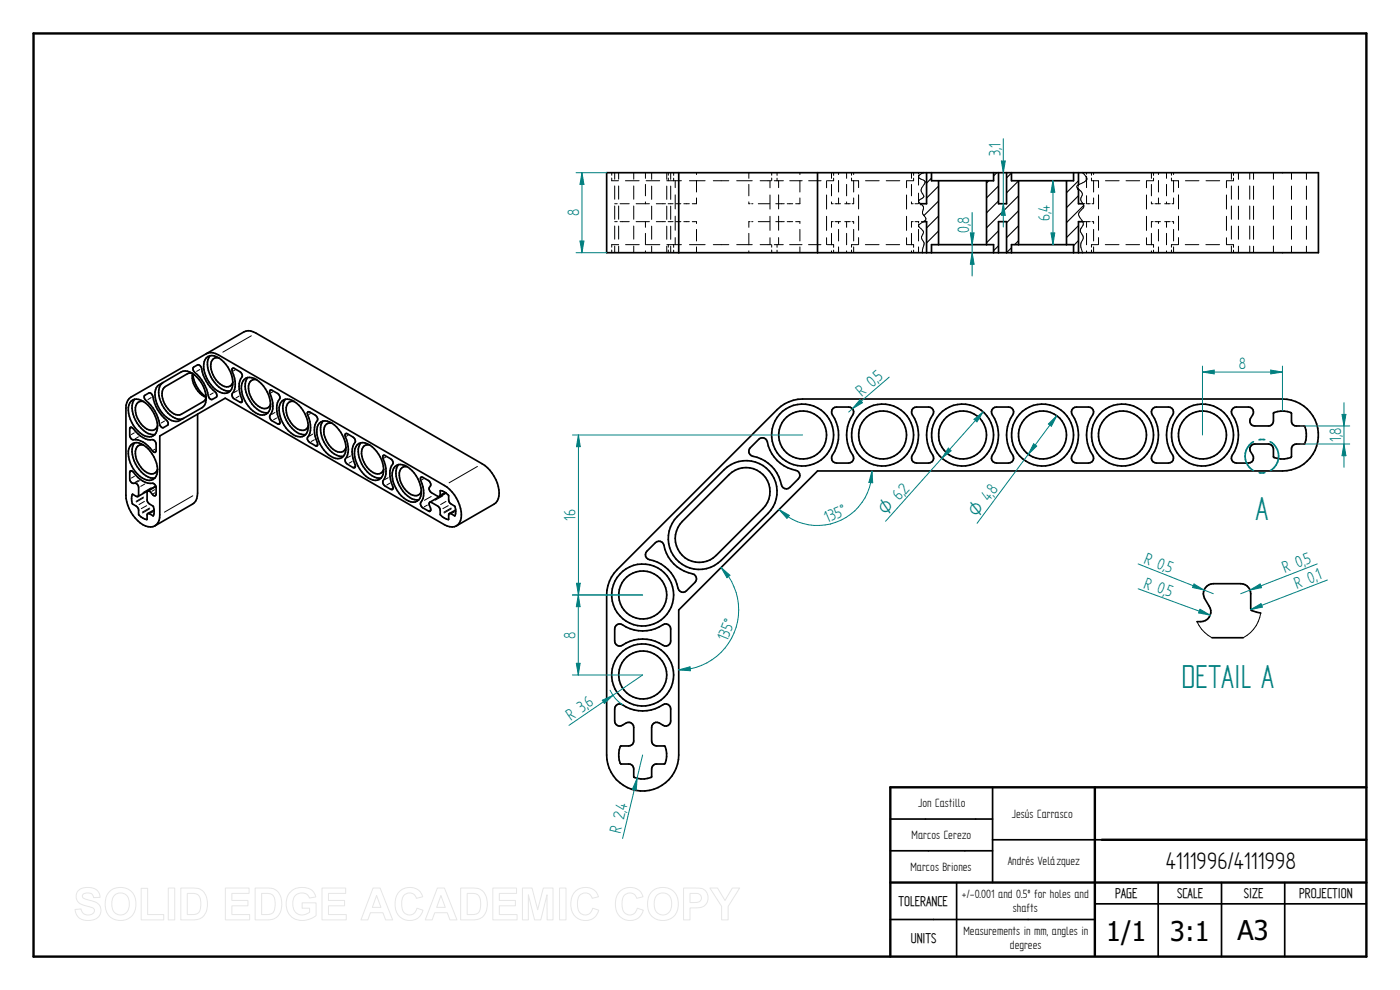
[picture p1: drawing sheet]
<svg xmlns="http://www.w3.org/2000/svg" width="420mm" height="297mm" viewBox="0 0 420 297" stroke-linecap="round" stroke-linejoin="round" font-family="sans-serif">
<path d="M10.1 10h400v277h-400zM328.6 236.2v50.5M410.1 236.2h-142.9v50.8M330.7 252h79.4M267.2 264.8h142.9" fill="none" stroke="#000" stroke-width=".72"/>
<g fill="none" stroke="#000" stroke-width=".51">
<path d="M182.1 51.8h213.6v24h-213.6zM203.7 51.8v24M245.4 51.8v24M278.1 51.8v9.3h-1.8M279.6 51.8v2.4h18.6v-2.4M281.7 54.2v19.2M296.1 54.2v19.2M302.1 51.8v9.3h-2.4v-9.3M303.6 51.8v2.4h18.6v-2.4M305.7 54.2v19.2M320.1 54.2v19.2M323.7 51.8v3.7"/>
<path d="M323.7 56.7v4.4h1.3M326.1 53.4v.5M277.2 66.5h.9v9.3M279.6 75.8v-2.4h18.6v2.4M302.1 75.8v-9.3h-2.4v9.3M303.6 75.8v-2.4h18.6v2.4M324.9 66.5h-1.2v9.3M40.4 119.8a5.8 5.8 0 0 0 .3 6.3 7.4 7.4 0 0 0 5.2 4.3h.6M43.5 118.6l1.2-.7a1.07 1.07 0 0 1 1.2 1.1 12 12 0 0 0 4.3 7.3 .92 .92 0 0 1 .1 1.3l-1.2 .7a1.07 1.07 0 0 1-1.2-1.1 12 12 0 0 0-4.4-7.3 .92 .92 0 0 1 0-1.3zM47.3 115.8l7.1-4.2a4.7 4.7 0 0 1 5.4 2.3 8 8 0 0 1 1.7 7.6l-.9 .8-6.6 3.9a3.6 3.6 0 0 1-4-1 8.9 8.9 0 0 1-3.3-8.3zM48.9 114.8a4.6 4.6 0 0 0-.7 5.8 7.8 7.8 0 0 0 5.7 5.2l1.2-.3M57.6 112l-1.4 .1-6.6 3.9a4.1 4.1 0 0 0-.2 5.2 5.3 5.3 0 0 0 4.5 3.3l7.1-4 .9-1.2"/>
<path d="M57.8 112.1a7 7 0 0 0 4.1 7.1M57.8 112.1a10.1 10.1 0 0 0 4.1 7M58.1 110.2l1.2-.7a1.12 1.12 0 0 1 1.2 1.1 12.1 12.1 0 0 0 4.3 7.3l.3 1.1-1.4 .8a1.07 1.07 0 0 1-1.2-1.1 12.1 12.1 0 0 0-4.3-7.2 .98 .98 0 0 1-.1-1.3zM61.9 106.1l-22.6 13.1a3.6 3.6 0 0 0-1.5 3.3v26.1a10.4 10.4 0 0 0 6.6 9.4l.8 .1 1.3-.3M61.9 106.1l11.3-6.5a3.4 3.4 0 0 1 3.6 .3l67.9 39.2a10.4 10.4 0 0 1 4.9 10.5l-.8 1.2-.5 .5-11.3 6.5M61.9 106.1a3.5 3.5 0 0 1 3.6 .4l67.9 39.2a10.5 10.5 0 0 1 4.8 10.5l-.3 .6-.9 1M61.9 107.4a2.87 2.87 0 0 1 3.8 0 8.5 8.5 0 0 1 3.8 9.4 2.68 2.68 0 0 1-4.2 .5 9.3 9.3 0 0 1-4-8.8zM63 106.8a6 6 0 0 0 .3 6.2M63.3 113a6.7 6.7 0 0 0 5.8 4.3M65.6 107.4a2 2 0 0 0-2.4 2.6 6.8 6.8 0 0 0 4.8 6.1 1.74 1.74 0 0 0 1.9-1.4M69.8 110.5h.5l2 1.3a1.23 1.23 0 0 1-.1 1.9 8.1 8.1 0 0 0 .5 6.4l-.2 .6h-.5l-1.7-1-.5-.6a1.21 1.21 0 0 1 .3-1.5 8 8 0 0 0-.5-6.5zM73.3 113.9a3.2 3.2 0 0 1 4.4 .6 8.9 8.9 0 0 1 3.3 8.3 2.62 2.62 0 0 1-4.3 1 9.1 9.1 0 0 1-4.1-8.8z"/>
<path d="M74.3 113.3a5.9 5.9 0 0 0 .3 6.3 7.2 7.2 0 0 0 5.2 4.3l.6-.1M77 113.9a2.04 2.04 0 0 0-2.4 2.6 6.7 6.7 0 0 0 4.7 6.1 1.74 1.74 0 0 0 1.9-1.4M81.1 117.1h.5l1.7 1 .6 .6a1.18 1.18 0 0 1-.3 1.5 7.9 7.9 0 0 0 .4 6.5l-.1 .6-.6-.1-1.7-1-.5-.6a1.18 1.18 0 0 1 .3-1.5 7.8 7.8 0 0 0-.5-6.5zM85.7 119.8a5.8 5.8 0 0 0 .2 6.3 7.4 7.4 0 0 0 5.2 4.3h.6M39 128.4l.2-.2a1.81 1.81 0 0 1 1.5 1.3 6 6 0 0 0 5.3 2.5l.6 .5 .3 .7v2l-.3 .5h-.3a11.7 11.7 0 0 0-4.9-3.7l-.7-.1a1.28 1.28 0 0 1-1.8-1.3zM39.3 120.4a2.89 2.89 0 0 1 3.7 .1 9.1 9.1 0 0 1 4.1 8.8 2.61 2.61 0 0 1-4.4 1.1 9.2 9.2 0 0 1-4-8.9zM40.4 132.9a5.8 5.8 0 0 0 .3 6.3 7.2 7.2 0 0 0 5.2 4.3l.6-.1M43 133.5a2 2 0 0 0-2.4 2.6 6.8 6.8 0 0 0 4.7 6.1 1.75 1.75 0 0 0 2-1.4M43 133.5a2.71 2.71 0 0 0-3.2-.4 2.71 2.71 0 0 0-1.3 3 9.1 9.1 0 0 0 5.6 8 2.67 2.67 0 0 0 3.2-3.3M43 120.4a2.05 2.05 0 0 0-2.4 2.7 6.7 6.7 0 0 0 4.7 6 1.75 1.75 0 0 0 2-1.3M43 133.5a10 10 0 0 1 4.3 7.3M59.3 124.2v23.8a3.8 3.8 0 0 1-1.5 3.3l-11.3 6.5"/>
<path d="M84.6 120.4a2.89 2.89 0 0 1 3.7 .1 9.1 9.1 0 0 1 4 8.8 2.61 2.61 0 0 1-4.3 1.1 9.2 9.2 0 0 1-4.1-8.9zM88.3 120.4a2.05 2.05 0 0 0-2.4 2.7 6.7 6.7 0 0 0 4.7 6 1.75 1.75 0 0 0 1.9-1.3M92.4 123.6h.6l1.6 1 .6 .6a1.21 1.21 0 0 1-.3 1.5 8 8 0 0 0 .4 6.5l-.1 .6-.3 .1-2.2-1.4a1.18 1.18 0 0 1 0-1.9 8.1 8.1 0 0 0-.5-6.4zM95.9 127a2.87 2.87 0 0 1 3.7 0 9.3 9.3 0 0 1 4.1 8.8 2.64 2.64 0 0 1-4.4 1.1 8.5 8.5 0 0 1-3.8-9.4zM97 126.3a6.4 6.4 0 0 0 .7 7.2 6 6 0 0 0 5.4 3.4M99.6 127a2.05 2.05 0 0 0-2.4 2.6 6.8 6.8 0 0 0 4.7 6.1 1.73 1.73 0 0 0 1.9-1.4M103.7 130.1h.6l1.6 1 .6 .6 .2 .8a6 6 0 0 0-.5 5.9l.5 1.3-.2 .6-.3 .1-2.2-1.4-.5-1.1a6 6 0 0 0 .5-5.9l-.5-1.3zM108.3 132.9a6 6 0 0 0 .2 6.3 7.2 7.2 0 0 0 5.2 4.3l.7-.1M110.9 133.5a2 2 0 0 0-2.4 2.6 6.8 6.8 0 0 0 4.7 6.1 1.74 1.74 0 0 0 1.9-1.4M115 136.7h.6l2 1.2a1.23 1.23 0 0 1-.1 1.9 8.1 8.1 0 0 0 .5 6.5v.3l-.4 .3a4.2 4.2 0 0 1-2.6-1.7 1.21 1.21 0 0 1 .3-1.5 8 8 0 0 0-.4-6.5zM119.6 139.4a5.9 5.9 0 0 0 .3 6.3 7.4 7.4 0 0 0 5.2 4.3l.6-.1M225.2 134.4l2.5-2.6a1.51 1.51 0 0 1 2.6 .7 11 11 0 0 0 9 8.8 1.54 1.54 0 0 1 .3 2.4l-2.5 2.5a1.5 1.5 0 0 1-2.6-.7 11.1 11.1 0 0 0-9-8.8 1.47 1.47 0 0 1-.3-2.3z"/>
<path d="M233.2 122.9a11.1 11.1 0 0 1 7.7-3.2h144a10.8 10.8 0 0 1 10.8 10.8 10.8 10.8 0 0 1-10.8 10.8h-139.5l-41.7 41.7v43.5a10.8 10.8 0 0 1-10.8 10.8 10.8 10.8 0 0 1-10.8-10.8v-48a10.9 10.9 0 0 1 3.1-7.6zM250.1 122.5l1-.4h3.6a1.5 1.5 0 0 1 1.2 2.4 11.1 11.1 0 0 0 .2 12.6 1.5 1.5 0 0 1-1.4 1.8h-3.6a1.52 1.52 0 0 1-1.3-2.3 11.1 11.1 0 0 0-.2-12.6l.1-1.1zM274.1 122.5l1-.4h3.6a1.5 1.5 0 0 1 1.2 2.4 11.1 11.1 0 0 0 .3 12.6 1.5 1.5 0 0 1-1.5 1.8h-3.6a1.52 1.52 0 0 1-1.3-2.3 11.1 11.1 0 0 0-.2-12.6l.1-1.1zM298.1 122.5l1-.4h3.6a1.5 1.5 0 0 1 1.2 2.4 11.1 11.1 0 0 0 .3 12.6 1.5 1.5 0 0 1-1.5 1.8h-3.6a1.52 1.52 0 0 1-1.3-2.3 11.1 11.1 0 0 0-.2-12.6l-.1-.6zM322.1 122.5l1-.4h3.6a1.5 1.5 0 0 1 1.2 2.4 11.1 11.1 0 0 0 .3 12.6 1.5 1.5 0 0 1-1.5 1.8h-3.6a1.52 1.52 0 0 1-1.3-2.3 11.1 11.1 0 0 0-.2-12.6v-.6zM346.1 122.5l.9-.4h3.7a1.5 1.5 0 0 1 1.2 2.4 11.1 11.1 0 0 0 .3 12.6 1.5 1.5 0 0 1-1.5 1.8h-3.7a1.52 1.52 0 0 1-1.2-2.3 11.1 11.1 0 0 0-.2-12.6v-.6zM370.1 122.5l.9-.4h3.7a1.5 1.5 0 0 1 1.3 2.4l-.8 1.1a1.49 1.49 0 0 0 1.4 2.2h4.1a1.46 1.46 0 0 0 1.5-1.5v-2.3a5.6 5.6 0 0 1 5.4 0v2.3a1.4 1.4 0 0 0 1.5 1.5h2.3a5.6 5.6 0 0 1 0 5.4h-2.3a1.48 1.48 0 0 0-1.5 1.5v2.3l-.2 .3a6.8 6.8 0 0 1-5.2-.1v-2.5a1.55 1.55 0 0 0-1.5-1.5h-4.1a1.52 1.52 0 0 0-1.4 2.2 2.46 2.46 0 0 1 .8 2.7l-.3 .5-1 .3h-3.7a1.52 1.52 0 0 1-1.2-2.3 11.1 11.1 0 0 0-.2-12.6v-.6zM41.4 149l-.5-.1-1.1-.6a2.6 2.6 0 0 0 1.4 3.8 2.32 2.32 0 0 1 .4 2.2l.7 .8a2.26 2.26 0 0 0 1.8 .7v-1.2l.3-.5M46.3 153l-1.9 1.1M46.8 145.9l.1 2.4-.3 .5-.6-.2-1.1-1.2-.5-.1-.2 .2v2.8a3.3 3.3 0 0 0 1.8 1.7l.2 .8a2.25 2.25 0 0 1-.3 2l-1-.7h-.5M46.8 145.9l-2.4 1.4M46.8 145.9l-5.4 3.1"/>
<path d="M46.8 145.9l-.2-.4a1.23 1.23 0 0 0-1.5-.5 7.9 7.9 0 0 1-5.4-3.6l-.5-.1-.2 .1-.1 2.3 .3 .8a1.03 1.03 0 0 0 1.4 .4l.5 .3 .5 .7v2.6l-.2 .5M115.1 140.8a3.4 3.4 0 0 1-.8 2.7M115.1 140.8a9.2 9.2 0 0 0-5.6-7.9 2.64 2.64 0 0 0-3.1 3.2 9.3 9.3 0 0 0 5.6 8 2.38 2.38 0 0 0 2.3-.6M121.4 146.6l.6 .7a3 3 0 0 0 4 1l.4-.9M122.2 140a2.03 2.03 0 0 0-2.4 2.6l.3 1.7 1.3 2.3M122.2 140a2.76 2.76 0 0 0-3.2-.3 2.76 2.76 0 0 0-1.3 3 8.6 8.6 0 0 0 6.3 8 2.62 2.62 0 0 0 2.4-3.4M122.2 140a9.8 9.8 0 0 1 4.2 7.3M129 150.7l-.1 .9a1.54 1.54 0 0 1 .2 1.8l-.5-.1-1.7-.9-.5-.6a1.18 1.18 0 0 1 .3-1.6 7.9 7.9 0 0 0-.5-6.4l.2-.6h.5l1.7 1 .5 .6a1.44 1.44 0 0 1-.3 1.8l.2 .7 .5 .5 2.2 1.2 .4-.2v-1.5a3.2 3.2 0 0 1 2.6 1.5 2.62 2.62 0 0 0 1.9 3.2l.1 .8a2.25 2.25 0 0 1-.3 2l-1-.7h-.5M129 150.7h.5l2.2 1.4a2.32 2.32 0 0 1 .4 2.2l.7 .8a2.26 2.26 0 0 0 1.9 .7v-1.2l.2-.5M133.8 147.9l-4.8 2.8M136.8 153l-1.9 1.1M137 157.8a3.5 3.5 0 0 1-3.6-.4l-65.8-37.9-19.6 11.3v23.7a3.5 3.5 0 0 1-1.5 3.3"/>
<path d="M203.3 155l14-14.1a9.3 9.3 0 0 1 13.2 0 9.3 9.3 0 0 1 0 13.2l-14.1 14a9.3 9.3 0 0 1-13.1 0 9.3 9.3 0 0 1 0-13.1zM204.8 156.5l14-14.1a7.2 7.2 0 0 1 10.2 0 7.2 7.2 0 0 1 0 10.2l-14 14a7.2 7.2 0 0 1-10.2 0 7.2 7.2 0 0 1 0-10.1zM194.1 165.4l2.6-2.6a1.51 1.51 0 0 1 2.6 .8 11 11 0 0 0 9 8.7 1.57 1.57 0 0 1 .3 2.4l-2.6 2.5a1.5 1.5 0 0 1-2.5-.7 11.1 11.1 0 0 0-9.1-8.8 1.47 1.47 0 0 1-.3-2.3zM184.9 187.7a1.45 1.45 0 0 1 1.9-.2 11.1 11.1 0 0 0 12.6-.3 1.5 1.5 0 0 1 1.9 1.5v3.6a1.5 1.5 0 0 1-2.3 1.3 11.1 11.1 0 0 0-12.7 .2 1.5 1.5 0 0 1-1.8-1.5v-3.6zM184.9 211.7a1.45 1.45 0 0 1 1.9-.2 11.1 11.1 0 0 0 12.6-.3 1.5 1.5 0 0 1 1.9 1.5v3.6a1.5 1.5 0 0 1-2.3 1.3l-1.2-.7a1.54 1.54 0 0 0-2.2 1.3v4.1a1.48 1.48 0 0 0 1.5 1.5l2.4 .1a6.4 6.4 0 0 1 0 5.3h-2.4a1.46 1.46 0 0 0-1.5 1.5v2.3a5.2 5.2 0 0 1-5.4 0v-2.3a1.48 1.48 0 0 0-1.5-1.5h-2.4a6.4 6.4 0 0 1 0-5.3l2.4-.1a1.55 1.55 0 0 0 1.5-1.5v-4.1a1.54 1.54 0 0 0-2.2-1.3l-1.2 .7a1.5 1.5 0 0 1-2.3-1.3v-3.6zM297.9 236.2v28.6M267.2 245.7h30.7M267.2 255.3h30.7M297.9 252h32.8M267.2 275.9h61.4M287.1 264.8v22.2M328.6 271.2h81.5"/>
<path d="M347.6 264.8v22.2M366.6 264.8v22.2M385.6 264.8v22.2"/>
<circle cx="240.9" cy="130.5" r="9.3"/>
<circle cx="240.9" cy="130.5" r="7.2"/>
<circle cx="264.9" cy="130.5" r="7.2"/>
<circle cx="264.9" cy="130.5" r="9.3"/>
<circle cx="288.9" cy="130.5" r="7.2"/>
<circle cx="288.9" cy="130.5" r="9.3"/>
<circle cx="312.9" cy="130.5" r="7.2"/>
<circle cx="312.9" cy="130.5" r="9.3"/>
<circle cx="336.9" cy="130.5" r="7.2"/>
<circle cx="336.9" cy="130.5" r="9.3"/>
<circle cx="360.9" cy="130.5" r="7.2"/>
<circle cx="360.9" cy="130.5" r="9.3"/>
<circle cx="192.9" cy="178.5" r="9.3"/>
<circle cx="192.9" cy="178.5" r="7.2"/>
<circle cx="192.9" cy="202.5" r="9.3"/>
<circle cx="192.9" cy="202.5" r="7.2"/>
</g>
<g fill="none" stroke="#000" stroke-width=".3">
<path d="M183.6 53.4v.8h2M183.6 51.8v.8M184.5 51.8v2M184.5 55.8v4M185.7 51.8v2M185.7 55.8v4M187.7 54.2h4.1M190.2 51.8v2M190.2 55.8v4M193.7 51.8v1.7M193.7 55.3v3.5M193.9 54.2h4.1"/>
<path d="M195.6 51.8v2M195.6 55.8v4M200.1 54.2h4.4M200.1 51.8v2M200.1 55.8v4M200.6 51.8v.8M200.6 53.4v.8M201.3 51.8v2M201.3 55.8v4M202.2 51.8v.8M202.2 53.5v.7M202.6 54.2v2.1"/>
<path d="M202.6 58.5v4.2M206.9 54.2h4.7M209 59.4v1.7h-.1M209 51.8v.6M209 54.1v3.5M214.1 54.2h4.6M221.1 54.2h4.7M224.7 51.8v1.7M224.7 55.3v3.5M228.1 54.2h3.3M231.1 54.2v2.1M231.1 58.5v4.2"/>
<path d="M231.6 51.8v.8M231.6 53.4v.8M232.4 54.2h2.7M233.2 51.8v.8M233.2 53.5v.7M233.7 54.2v2.1M233.7 58.5v4.2M237 54.2h3.7M240.1 59.4v1.7h-.2M240.1 51.8v.6M240.1 54.1v3.5M242.7 54.2h3.7"/>
<path d="M248.1 54.2v2.1M248.1 58.5v4.2M249.5 51.8v1.7M249.5 55.3v3.5M250.2 53.5v.7h-1.9M250.2 51.8v.8M251.7 51.8v.6M251.7 54.1v3.5M251.7 59.4v1.7M254.1 51.8v1.7M254.1 55.3v3.5M255.6 53.4v.8h2l.1 2.1"/>
<path d="M255.6 51.8v.8M256.2 59.4v1.7h-.5M256.2 51.8v.6M256.2 54.1v3.5M257.7 58.5v4.2M259.7 54.2h4.2M266 54.2h4M272.1 54.2v2.1M272.1 58.5v4.2M273.5 51.8v1.7M273.5 55.3v3.5M274.2 53.5v.7h-2.1"/>
<path d="M274.2 51.8v.8M275.7 53.2h.1M275.7 53h.1M275.7 51.8v.4M275.7 52.6v2.9M275.7 58v2.7M275.7 53.2l1.7 1 .2 .6a4.8 4.8 0 0 0-1.1 2.7l.7 1.6-1.5 1.2M277.1 51.8l-1 .6-.4 .6M323.3 56.3v.1M323.3 56.4h.1M323.4 56.5h.1M323.5 56.5l1.1 1.1a1.95 1.95 0 0 1-.3 2l.1 .6 .9 1.6-.2 .6-.6 .6a1.55 1.55 0 0 0-.1 2.7l.5 .8"/>
<path d="M323.5 56.5v.1M323.5 55.5l-.3 .5 .3 .5M323.5 55.5h.1M323.5 56.6h.1M323.6 56.6h.1M323.6 56.7h.1M323.6 55.5h-.1M323.7 55.5h.1M323.7 55.5v.4M323.7 56.3v.4M324.9 51.8l1.1 1.4 .1 .7M326.1 53.4h.1"/>
<path d="M326.1 53.9h.1M326.1 53.9l-.7 .7-1.9 .9M326.1 51.8v.5M326.1 52.9v.5M326.1 53.9v2.4M326.1 58.7v2.4M326.1 53.6h.1M327.6 53.4v.8h2l.1 2.1M327.6 51.8v.8M328.2 59.4v1.7h-.5M328.2 51.8v.6M328.2 54.1v3.5"/>
<path d="M329.7 58.5v4.2M331.8 54.2h4.1M337.9 54.2h4.1M344.1 54.2v2.1M344.1 58.5v4.2M345.6 51.8v1.7M345.6 55.3v3.5M346.2 53.5v.7h-2M346.2 51.8v.8M347.7 51.8v.6M347.7 54.1v3.5M347.7 59.4v1.7"/>
<path d="M350.1 51.8v1.7M350.1 55.3v3.5M351.6 53.4v.8h2M351.6 51.8v.8M352.2 59.4v1.7h-.5M352.2 51.8v.6M352.2 54.1v3.5M353.7 54.2v2.1M353.7 58.5v4.2M355.8 54.2h4M361.9 54.2h4.1M368.1 54.2v2.1"/>
<path d="M368.1 58.5v4.2M369.6 51.8v2M369.6 55.8v4M370.2 53.5v.7h-2M370.2 51.8v.8M371.7 51.8v2M371.7 55.8v4M375.1 51.8v2M375.1 55.8v4M376.2 51.8v2M376.2 55.8v4M382.2 51.8v2"/>
<path d="M382.2 55.8v4M387.6 51.8v2M387.6 55.8v4M392.1 51.8v2M392.1 55.8v4M183.6 75v.8M184.5 61.1h.7M184.5 66.5h.7M184.5 61.8v4M184.5 67.8v4M184.5 73.8v2M185.7 73.4h-2.1v.8"/>
<path d="M185.7 61.8v4M185.7 67.8v4M185.7 73.8v2M186.1 61.1h2.7M186.1 66.5h2.7M187.7 73.4h4.1M190.2 61.8v4M190.2 67.8v4M190.2 73.8v2M190.9 66.5h4M190.9 61.1h4M193.7 60.6v.5"/>
<path d="M193.7 66.5v1.7M193.7 70v3.4M193.7 75.3v.5M194 73.4h4M195.6 61.8v4M195.6 67.9v3.9M195.6 73.9v1.9M197 66.5h2.7M197 61.1h2.7M200.1 61.8v4M200.1 67.9v3.9M200.1 73.9v1.9"/>
<path d="M200.1 73.4h4.4M200.5 61.1h1.5M200.5 66.5h1.5M200.6 73.4v.8M200.6 75v.8M201.3 61.8v4M201.3 67.9v3.9M201.3 73.9v1.9M202.2 73.4v.8M202.2 75.1v.7M202.6 64.9v4.2M202.6 71.3v2.1"/>
<path d="M202.8 66.5h1.5M202.8 61.1h1.5M205.2 61.1h1.7M205.2 66.5h1.7M206.9 73.4h4.7M207.8 66.5h.9M207.8 61.1h.9M208.9 66.5h.1v.6M209 68.8v3.5M209 74.1v1.7M214.1 73.4h4.6M221.1 73.4h4.7"/>
<path d="M224.7 60.6v.5h.4M224.7 70v3.4M224.7 75.3v.5M225.1 66.5h-.4v1.7M225.6 61.1h.4M225.6 66.5h.4M227.6 66.5h3.4M227.6 61.1h3.4M228.1 73.4h3.3M231.1 64.9v4.2M231.1 71.3v2.1M231.6 73.4v.8"/>
<path d="M231.6 75v.8M232.4 73.4h2.7M232.8 66.5h2.6M232.8 61.1h2.6M233.2 73.4v.8M233.2 75.1v.7M233.7 64.9v4.2M233.7 71.3v2.1M236.3 61.1h1.6M236.3 66.5h1.6M237 73.4h3.7M238.8 66.5h.9"/>
<path d="M238.8 61.1h.9M239.9 66.5h.2v.6M240.1 68.8v3.5M240.1 74.1v1.7M242.6 73.4h3.8M248.1 64.9v4.2M248.1 71.3v2.1M248.3 73.4h1.9v.8M249.5 60.6v.5h.6M249.5 70v3.4M249.5 75.3v.5M250.1 66.5h-.6v1.7"/>
<path d="M250.2 75.1v.7M250.6 61.1h1.7M250.6 66.5h1.7M251.7 66.5v.6M251.7 68.8v3.5M251.7 74.1v1.7M253.5 66.5h1.7M253.5 61.1h1.7M254.1 60.6v.5M254.1 66.5v1.7M254.1 70v3.4M254.1 75.3v.5"/>
<path d="M255.6 75v.8M255.7 66.5h.5v.6M256.2 68.8v3.5M256.2 74.1v1.7M257.6 73.4h-2v.8M257.7 64.9v4.2M257.7 71.3v2.1M259.7 73.4h4.1M265.9 73.4h4.1M272.1 64.9v4.2M272.1 71.3v2.1M272.1 73.4h2.1v.8"/>
<path d="M273.5 60.6v.5h.6M273.5 70v3.4M273.5 75.3v.5M274.1 66.5h-.6v1.7M274.2 75.1v.7M274.6 61.1h.9M274.6 66.5h1.1M275.7 67.7v.2a2.37 2.37 0 0 1 1.4 2.1 1.8 1.8 0 0 0 .2 2.7l-.5 3.1M275.7 60.5l.3 .4a1.85 1.85 0 0 1 .8 2.7l.4 1a1.14 1.14 0 0 1 .6 1.3 1.14 1.14 0 0 1-1.1 .9l-1 .9M275.7 67.7h.1M275.7 60.4h.1M275.7 60.3h.1"/>
<path d="M275.7 60.9v.2M275.7 66.5v.4M275.7 67.4v.3M275.7 68.8v3.5M275.7 74.1v1.7M275.9 61.1h.4M276.5 66.5h.7M323.7 66.5h.7M324.9 66.5a2.53 2.53 0 0 1-.6 2.4l-.1 .5a2.36 2.36 0 0 1 .3 3.3l-.1 1.5 .5 1.6M324.9 66.5h1.2v1.7M325 61.1h.6M326.1 70v3.4"/>
<path d="M326.1 75.3v.5M326.2 66.5h1M326.2 61.1h1M327.6 75v.8M327.7 66.5h.5v.6M328.2 68.8v3.5M328.2 74.1v1.7M329.6 73.4h-2v.8M329.7 64.9v4.2M329.7 71.3v2.1M331.7 73.4h4.1M337.9 73.4h4.1"/>
<path d="M344.1 71.3v2.1h2.1v.8M344.1 64.9v4.2M345.6 60.6v.5h.5M345.6 70v3.4M345.6 75.3v.5M346.1 66.5h-.5v1.7M346.2 75.1v.7M346.6 61.1h1.7M346.6 66.5h1.7M347.7 66.5v.6M347.7 68.8v3.5M347.7 74.1v1.7"/>
<path d="M349.5 66.5h1.7M349.5 61.1h1.7M350.1 60.6v.5M350.1 66.5v1.7M350.1 70v3.4M350.1 75.3v.5M351.6 75v.8M351.7 66.5h.5v.6M352.2 68.8v3.5M352.2 74.1v1.7M353.6 73.4h-2v.8M353.7 64.9v4.2"/>
<path d="M353.7 71.3v2.1M355.7 73.4h4.1M361.9 73.4h4.1M368.1 71.3v2.1h2.1v.8M368.1 64.9v4.2M369.6 61.8v4M369.6 67.8v4M369.6 73.8v2M370.2 75.1v.7M371.7 61.8v4M371.7 67.9v3.9M371.7 73.9v1.9"/>
<path d="M375.1 61.8v4M375.1 67.8v4M375.1 73.8v2M376.2 61.8v4M376.2 67.9v3.9M376.2 73.9v1.9M382.2 61.8v4M382.2 67.8v4M382.2 73.8v2M387.6 61.8v4M387.6 67.9v3.9M387.6 73.9v1.9"/>
<path d="M392.1 61.8v4M392.1 67.9v3.9M392.1 73.9v1.9M45.4 119.3l-1 .6M60 110.9l-1 .5M64 117.9l-1 .5M70.6 111l-.5 .3M71.2 117.2l-1 .6M71.7 118.9l-.9 .5M75.4 100.8l-8.5 4.9M81.9 117.6l-.5 .3M39.4 128.4l-.3 .2"/>
<path d="M40.3 129.9l-.9 .5M41.6 131.1l-1 .6M46.5 134.8l-.5 .3M49.4 126.3l-1 .6M72.5 120.4l-.3 .2M82.5 123.7l-.9 .6M83 125.4l-.9 .5M83.8 126.9l-.3 .2M93.2 124.1l-.5 .3M93.8 130.3l-.9 .6M94.3 132l-.9 .5M95.2 133.5l-.4 .1"/>
<path d="M104.5 130.6l-.5 .3M105.2 136.8l-1 .6M105.7 138.5l-.9 .5M106.5 140l-.4 .2M115.8 137.1l-.5 .3M143.3 140l-8.5 4.9M39.4 141.4l-.3 .2M39.8 148.3h-.1M40.3 142.9l-.9 .5M41.5 144.1l-1 .6M41.9 144.2l-.8 .5M43 149.1l-2.2 1.3"/>
<path d="M43 149.4l-2.1 1.2M43.3 150.5l-1.6 .9M43.4 145.2l-1.2 .7M44 151.7l-1.6 .9M44.1 155.8v.1M44.9 152.4l-2.2 1.3M44.9 152.7l-2.1 1.2M45.4 146.3l-2.5 1.5M45.9 153.6l-.7 .4M46.1 154.7l-.2 .1M46.4 146.9l-.8 .5M46.6 147.8l-.6 .3"/>
<path d="M57.9 148.8l-8.6 4.9M116.5 143.3l-1 .6M117 145l-.9 .5M117.8 146.5l-.3 .2M127.1 143.7l-.5 .3M128.3 151.6l-1 .5M129.1 153l-.3 .2M129.4 149l-2 1.1M132.3 147.2l-.2 .1M132.9 148.8l-2.3 1.3M133.2 147.9l-.7 .4M133.8 150.5l-1.6 .9"/>
<path d="M134.5 151.7l-1.6 .9M134.7 155.8l-.1 .1M135.4 152.4l-2.2 1.3M135.5 152.7l-2.2 1.2M136.4 153.6l-.7 .4M136.6 154.7l-.2 .1"/>
</g>
<g fill="none" stroke="#000" stroke-width=".34">
<path d="M279.6 53.4l-1.5 1.5M281.7 55.8l-3.6 3.6M296.7 54.2l-.6 .7M299.2 51.8l-1 1M299.7 55.8l-3.6 3.6M303.6 51.9l-1.5 1.5M305.7 54.3l-3.6 3.6M305.7 58.8l-9.6 9.6M323.6 54.3l-3.5 3.5M323.7 58.7l-3.6 3.6M281.7 60.3l-4.4 4.4M281.7 64.8l-3.6 3.6"/>
<path d="M281.7 69.3l-3.6 3.6M299.7 60.3l-3.6 3.6M299.7 69.3l-3.6 3.6M299.7 73.7l-1.5 1.5M303.6 74.3l-1.5 1.5M305.7 63.2l-3.6 3.6M305.7 67.7l-3.6 3.6M305.7 72.2l-1.2 1.2M323.7 67.7l-3.6 3.6M323.7 72.2l-1.5 1.5M324.9 66.5h.1M325.2 61.6l-5.1 5.2"/>
</g>
<circle cx="276.3" cy="61.2" r=".17" fill="#000"/>
<path d="M291.8 75.8l.5 3.5h-1.1z" fill="none" stroke="#008080" stroke-width=".3"/>
<path d="M291.8 75.8l.5 3.5h-1.1z" fill="#008080"/>
<path d="M291.2 69.9h1.1l-.5 3.5z" fill="none" stroke="#008080" stroke-width=".3"/>
<path d="M291.2 69.9h1.1l-.5 3.5z" fill="#008080"/>
<path d="M291.8 63.8v19M315.4 69.9h1.2l-.6 3.5z" fill="none" stroke="#008080" stroke-width=".3"/>
<path d="M315.4 69.9h1.2l-.6 3.5z" fill="#008080"/>
<path d="M316 54.2l.6 3.5h-1.2z" fill="none" stroke="#008080" stroke-width=".3"/>
<path d="M316 54.2l.6 3.5h-1.2z" fill="#008080"/>
<path d="M316 54.2v19.2M301.1 61.1l.6 3.5h-1.2z" fill="none" stroke="#008080" stroke-width=".3"/>
<path d="M301.1 61.1l.6 3.5h-1.2z" fill="#008080"/>
<path d="M300.5 48.3h1.2l-.6 3.5z" fill="none" stroke="#008080" stroke-width=".3"/>
<path d="M300.5 48.3h1.2l-.6 3.5z" fill="#008080"/>
<path d="M172.9 51.8h9.2M301.1 41.6v26.5M172.9 75.8h9.2M174.1 72.3h1.1l-.5 3.5z" fill="none" stroke="#008080" stroke-width=".3"/>
<path d="M174.1 72.3h1.1l-.5 3.5z" fill="#008080"/>
<path d="M174.7 51.8l.5 3.5h-1.1z" fill="none" stroke="#008080" stroke-width=".3"/>
<path d="M174.7 51.8l.5 3.5h-1.1z" fill="#008080"/>
<path d="M174.7 51.8v24M292.3 125.8l2.8-2.2-1.9 3zM295.1 123.6l-29.3 32.8" fill="none" stroke="#008080" stroke-width=".3"/>
<path d="M292.3 125.8l2.8-2.2-1.9 3z" fill="#008080"/>
<path d="M284.6 134.5l.8 .8-2.7 2.2z" fill="none" stroke="#008080" stroke-width=".3"/>
<path d="M284.6 134.5l.8 .8-2.7 2.2z" fill="#008080"/>
<path d="M314.6 127.2l2.6-2.4-1.7 3.1zM317.2 124.8l-24 32.2" fill="none" stroke="#008080" stroke-width=".3"/>
<path d="M314.6 127.2l2.6-2.4-1.7 3.1z" fill="#008080"/>
<path d="M310.2 133.1l.9 .8-2.5 2.4z" fill="none" stroke="#008080" stroke-width=".3"/>
<path d="M310.2 133.1l.9 .8-2.5 2.4z" fill="#008080"/>
<path d="M203.7 201l3.4-.9 .1 1.2z" fill="none" stroke="#008080" stroke-width=".3"/>
<path d="M203.7 201l3.4-.9 .1 1.2z" fill="#008080"/>
<path d="M216.4 170.3l2.7 2.3-.9 .8z" fill="none" stroke="#008080" stroke-width=".3"/>
<path d="M216.4 170.3l2.7 2.3-.9 .8z" fill="#008080"/>
<path d="M233.8 152.9l3.1 1.7-.7 .9zM216.4 170.3a18 18 0 0 1 3.9 19.6 18 18 0 0 1-16.6 11.1" fill="none" stroke="#008080" stroke-width=".3"/>
<path d="M233.8 152.9l3.1 1.7-.7 .9z" fill="#008080"/>
<path d="M261.7 141.3l.2 3.6-1.1-.2z" fill="none" stroke="#008080" stroke-width=".3"/>
<path d="M261.7 141.3l.2 3.6-1.1-.2z" fill="#008080"/>
<path d="M261.7 141.3a16.3 16.3 0 0 1-10.1 15.1 16.3 16.3 0 0 1-17.8-3.5M191.2 233.5l-.2 3.6-1.2-.3zM192.9 226.5l-6.1 25.1" fill="none" stroke="#008080" stroke-width=".3"/>
<path d="M191.2 233.5l-.2 3.6-1.2-.3z" fill="#008080"/>
<path d="M171.8 178.5h21.1M173 199h1.1l-.5 3.5zM171.8 202.5h21.1" fill="none" stroke="#008080" stroke-width=".3"/>
<path d="M173 199h1.1l-.5 3.5z" fill="#008080"/>
<path d="M173.6 178.5l.5 3.5h-1.1z" fill="none" stroke="#008080" stroke-width=".3"/>
<path d="M173.6 178.5l.5 3.5h-1.1z" fill="#008080"/>
<path d="M360.9 111.6l3.5-.6v1.2zM360.9 109.9v20.6M384.9 109.9v13.4M173.6 178.5v24" fill="none" stroke="#008080" stroke-width=".3"/>
<path d="M360.9 111.6l3.5-.6v1.2z" fill="#008080"/>
<path d="M381.4 111l3.5 .6-3.5 .6z" fill="none" stroke="#008080" stroke-width=".3"/>
<path d="M381.4 111l3.5 .6-3.5 .6z" fill="#008080"/>
<path d="M360.9 111.6h24M180.8 210.1l3.2-1.5-2.6 2.5zM183.1 207.1a10.4 10.4 0 0 0 3.7 4.4M192.9 202.5l-22.1 15.1" fill="none" stroke="#008080" stroke-width=".3"/>
<path d="M180.8 210.1l3.2-1.5-2.6 2.5z" fill="#008080"/>
<path d="M258.1 119.9l.8 .9-3.1 1.8zM266.9 113.2l-12.2 10.4" fill="none" stroke="#008080" stroke-width=".3"/>
<path d="M258.1 119.9l.8 .9-3.1 1.8z" fill="#008080"/>
<path d="M390.2 127.8h14.9M390.2 133.2h14.9M402.7 124.3h1.2l-.6 3.5z" fill="none" stroke="#008080" stroke-width=".3"/>
<path d="M402.7 124.3h1.2l-.6 3.5z" fill="#008080"/>
<path d="M403.3 133.2l.6 3.5h-1.2z" fill="none" stroke="#008080" stroke-width=".3"/>
<path d="M403.3 133.2l.6 3.5h-1.2z" fill="#008080"/>
<path d="M403.3 120.8v19.4M341.6 176.7l21.6 7.9M360.1 182.8l3.1 1.8-3.5-.7z" fill="none" stroke="#008080" stroke-width=".3"/>
<path d="M376.2 132.5a5 5 0 0 0 0 8.7M379.5 131.9l-1.6 .1M381.2 132.5a5 5 0 0 1 0 8.7M377.9 141.8h1.7" fill="none" stroke="#008080" stroke-width=".51"/>
<path d="M363.8 191.3h9.3M378.4 183.9l-3-.9v-4.9a3.1 3.1 0 0 0-3-3h-8.3a3 3 0 0 0-2.6 4.4 6.1 6.1 0 0 1 1.9 4.4 3.3 3.3 0 0 1-4.2 2.6" fill="none" stroke="#000" stroke-width=".51"/>
<path d="M359.2 186.5a10 10 0 0 0 4.5 4.8M378.4 183.9a9.9 9.9 0 0 1-5.3 7.4" fill="none" stroke="#000" stroke-width=".3"/>
<path d="M360.1 182.8l3.1 1.8-3.5-.7z" fill="#008080"/>
<path d="M341.6 169.2l22.5 8.9M358.3 175.2l3 1.8-3.4-.7z" fill="none" stroke="#008080" stroke-width=".3"/>
<path d="M358.3 175.2l3 1.8-3.4-.7z" fill="#008080"/>
<path d="M375.1 177l3.1-1.8 .4 1.1zM395.3 169.2l-22.9 8.9" fill="none" stroke="#008080" stroke-width=".3"/>
<path d="M375.1 177l3.1-1.8 .4 1.1z" fill="#008080"/>
<path d="M398.3 174l-22.9 8.9M375.4 182.9l3-1.8 .5 1.1z" fill="none" stroke="#008080" stroke-width=".3"/>
<path d="M375.4 182.9l3-1.8 .5 1.1z" fill="#008080"/>
<path d="M171.8 130.5h69.1M173.6 130.5l.5 3.5h-1.1zM171.8 178.5h21.1" fill="none" stroke="#008080" stroke-width=".3"/>
<path d="M173.6 130.5l.5 3.5h-1.1z" fill="#008080"/>
<path d="M173 175h1.1l-.5 3.5z" fill="none" stroke="#008080" stroke-width=".3"/>
<path d="M173 175h1.1l-.5 3.5z" fill="#008080"/>
<path d="M173.6 130.5v48" fill="none" stroke="#008080" stroke-width=".3"/>
<g fill="none" stroke="#e6e6e6" stroke-width=".3">
<path d="M23.5 267.3a4.5 4.5 0 0 1 6.2 .5l.3 1.4-1.9 .1a1.83 1.83 0 0 0-1.5-1.4 1.83 1.83 0 0 0-1.9 1v.2a3.3 3.3 0 0 0 2.6 1.1 2.99 2.99 0 0 1 3 3.2 2.99 2.99 0 0 1-3.4 2.8 3.6 3.6 0 0 1-4.4-3.3l1.8-.2a2.1 2.1 0 0 0 1.8 1.8 2.1 2.1 0 0 0 2.3-1.3 1.39 1.39 0 0 0-1.5-1.1 5.4 5.4 0 0 1-3.8-1.9 2.66 2.66 0 0 1 .4-2.9zM32.9 267.5a4.8 4.8 0 0 1 5.8-.5 4.8 4.8 0 0 1 2 5.5 4.7 4.7 0 0 1-5.7 3.5 4.7 4.7 0 0 1-3.4-5.8l.4-1.4zM34.3 268.7a2.67 2.67 0 0 1 3.2-.5 2.67 2.67 0 0 1 1.3 3 2.7 2.7 0 0 1-2.6 3.3 2.7 2.7 0 0 1-2.6-3.3l.2-1.7zM42.4 266.5h1.9v7.9h4.8v1.6h-6.7zM50.5 266.4h1.9v9.6h-1.9zM54.3 266.4h3.5a4 4 0 0 1 4.4 4.4 4.2 4.2 0 0 1-4.3 5.2h-3.6zM56.2 268.1a4.5 4.5 0 0 1 3.3 .5 4.9 4.9 0 0 1-.2 5.5l-1 .3h-2.1zM67.6 266.4h7.1v1.7h-5.1v2.1h4.8v1.6h-4.8v2.6h5.3v1.6h-7.3zM76.6 266.4h3.5a4 4 0 0 1 4.5 4.4 4.2 4.2 0 0 1-4.4 5.2h-3.6zM78.5 268.1a4.5 4.5 0 0 1 3.3 .5 4.9 4.9 0 0 1-.2 5.5l-1 .3h-2.1zM87.1 267.7a5.1 5.1 0 0 1 7.1 0l.6 1.4-1.9 .4a2.65 2.65 0 0 0-3.3-1.4 2.65 2.65 0 0 0-1.7 3 2.97 2.97 0 0 0 1.5 3.1 2.97 2.97 0 0 0 3.5-.5v-1.2h-2.2v-1.6h4.2v3.8a5.7 5.7 0 0 1-8.2-.5 5.8 5.8 0 0 1 .4-6.5zM96.6 266.4h7.1v1.7h-5.1v2.1h4.8v1.6h-4.8v2.6h5.3v1.6h-7.3z"/>
<path d="M112 266.4h2.1l3.7 9.6h-2.1l-.8-2.1h-3.7l-.8 2.1h-2.1zM113 268.7l1.3 3.5h-2.6zM119.8 267.6a4.2 4.2 0 0 1 7.1 1.5l-1.9 .4a2.25 2.25 0 0 0-2.7-1.5 2.25 2.25 0 0 0-1.7 2.5 3.4 3.4 0 0 0 1.5 3.9 2.25 2.25 0 0 0 3-1.9l1.8 .6a4.3 4.3 0 0 1-5 3 4.3 4.3 0 0 1-3.3-4.8l.4-2.4zM131.3 266.4h2.1l3.7 9.6h-2.1l-.8-2.1h-3.7l-.8 2.1h-2.1zM132.3 268.7l1.3 3.5h-2.5zM138.2 266.4h3.6a4 4 0 0 1 4.4 4.4 4.2 4.2 0 0 1-4.4 5.2h-3.6zM140.2 268.1a4.5 4.5 0 0 1 3.3 .5 4.9 4.9 0 0 1-.2 5.5l-1 .3h-2.1zM147.9 266.4h7.1v1.7h-5.2v2.1h4.9v1.6h-4.9v2.6h5.4v1.6h-7.3zM156.8 266.4h2.9l1.7 6.6 1.7-6.6h2.9v9.6h-1.8v-7.5l-1.9 7.5h-1.9l-1.8-7.5v7.5h-1.8zM167.9 266.4h2v9.6h-2zM172.5 267.6a4.2 4.2 0 0 1 7.1 1.5l-1.9 .4a2.25 2.25 0 0 0-2.6-1.5 2.25 2.25 0 0 0-1.8 2.5 3.4 3.4 0 0 0 1.6 3.9 2.25 2.25 0 0 0 3-1.9l1.8 .6a4.3 4.3 0 0 1-5 3 4.3 4.3 0 0 1-3.4-4.8l.4-2.4zM185.9 267.6a4.2 4.2 0 0 1 7.1 1.5l-1.9 .4a2.25 2.25 0 0 0-2.7-1.5 2.25 2.25 0 0 0-1.7 2.5 3.4 3.4 0 0 0 1.6 3.9 2.25 2.25 0 0 0 3-1.9l1.8 .6a4.3 4.3 0 0 1-5 3 4.3 4.3 0 0 1-3.4-4.8l.4-2.4z"/>
<path d="M195.7 267.5a4.8 4.8 0 0 1 5.8-.5 4.8 4.8 0 0 1 2 5.5 4.7 4.7 0 0 1-5.8 3.5 4.7 4.7 0 0 1-3.3-5.8l.4-1.4zM197.1 268.7a2.67 2.67 0 0 1 3.1-.5 2.67 2.67 0 0 1 1.4 3 2.7 2.7 0 0 1-2.6 3.3 2.7 2.7 0 0 1-2.7-3.3l.3-1.7zM205.1 266.4h3.1a3.6 3.6 0 0 1 3.9 1.4 3.1 3.1 0 0 1-.1 3.4 3.1 3.1 0 0 1-3.2 1.2h-1.7v3.6h-2zM207.1 268.1a3.9 3.9 0 0 1 3.1 .4 1.44 1.44 0 0 1 0 1.7 1.44 1.44 0 0 1-1.5 .6h-1.6zM213.1 266.4h2.2l2.3 3.8 2.2-3.8h2.2l-3.5 5.6v4h-1.9v-4.1z"/>
</g>
<g font-size="11.3" fill="#008080">
<text x="376.8" y="155.9">A</text>
<text x="354.6" y="206.5">DETAIL A</text>
</g>
<g font-size="8.1">
<text x="349.9" y="260.7">4111996/4111998</text>
<text x="332" y="282.4">1/1</text>
<text x="351.2" y="282.4">3:1</text>
<text x="371.4" y="282.2">A3</text>
</g>
<g font-size="5.6" fill="#008080">
<text x="300.2" y="46.7" transform="rotate(-90 300.2 46.7)">3,1</text>
<text x="173.8" y="64.9" transform="rotate(-90 173.8 64.9)">8</text>
<text x="290.9" y="69.9" transform="rotate(-90 290.9 69.9)">0,8</text>
<text x="315.1" y="66.3" transform="rotate(-90 315.1 66.3)">6,4</text>
<text x="371.8" y="110.7">8</text>
<text x="258.6" y="119" transform="rotate(-41 258.6 119)">R 0,</text>
<text x="263.9" y="114.6" transform="rotate(-41 263.9 114.6)">5</text>
<text x="402.5" y="132.7" transform="rotate(-90 402.5 132.7)">1,8</text>
<text x="271.8" y="148.4" transform="rotate(-48 271.8 148.4)">2</text>
<text x="298.4" y="148.5" transform="rotate(-53 298.4 148.5)">8</text>
<text x="172.7" y="156.3" transform="rotate(-90 172.7 156.3)">16</text>
<text x="248.2" y="156.9" transform="rotate(-22 248.2 156.9)">135°</text>
<text x="343.1" y="168.9" transform="rotate(22 343.1 168.9)">R 0,</text>
<text x="349.4" y="171.4" transform="rotate(22 349.4 171.4)">5</text>
<text x="385.6" y="172" transform="rotate(-21 385.6 172)">R 0,</text>
<text x="392" y="169.5" transform="rotate(-21 392 169.5)">5</text>
<text x="343" y="176.3" transform="rotate(20 343 176.3)">R 0,</text>
<text x="349.5" y="178.6" transform="rotate(20 349.5 178.6)">5</text>
<text x="389.2" y="176.7" transform="rotate(-21 389.2 176.7)">R 0,</text>
<text x="395.6" y="174.2" transform="rotate(-21 395.6 174.2)">1</text>
<text x="172.7" y="191.6" transform="rotate(-90 172.7 191.6)">8</text>
<text x="218.2" y="192.7" transform="rotate(-68 218.2 192.7)">135°</text>
<text x="176.7" y="212.5" transform="rotate(-34 176.7 212.5)">6</text>
<text x="171.3" y="216.2" transform="rotate(-34 171.3 216.2)">R 3,</text>
<text x="187.9" y="243.4" transform="rotate(-76 187.9 243.4)">4</text>
<text x="186.3" y="250.2" transform="rotate(-76 186.3 250.2)">R 2,</text>
</g>
<g font-size="5.4" fill="#008080">
<text x="265.9" y="154.9" transform="rotate(-48 265.9 154.9)">O 6,</text>
<text x="293.3" y="155.5" transform="rotate(-53 293.3 155.5)">O 4,</text>
</g>
<g font-size="4.8">
<text x="334.7" y="269.6">PAGE</text>
<text x="353.3" y="269.6">SCALE</text>
<text x="373.3" y="269.6">SIZE</text>
<text x="389.9" y="269.6">PROJECTION</text>
<text x="269.7" y="271.9">TOLERANCE</text>
<text x="273.3" y="282.9">UNITS</text>
</g>
<g font-size="4.1">
<text x="275.5" y="242.2">Jon Castillo</text>
<text x="303.7" y="245.3">Jesús Carrasco</text>
<text x="273.6" y="251.6">Marcos Cerezo</text>
<text x="273.2" y="261.2">Marcos Briones</text>
<text x="302.4" y="259.6">Andrés Velázquez</text>
<text x="288.7" y="269.5">+/-0.001 and 0.5º for holes and</text>
<text x="303.9" y="273.6">shafts</text>
<text x="289.1" y="280.5">Measurements in mm, angles in</text>
<text x="303.1" y="284.7">degrees</text>
</g>
</svg>
